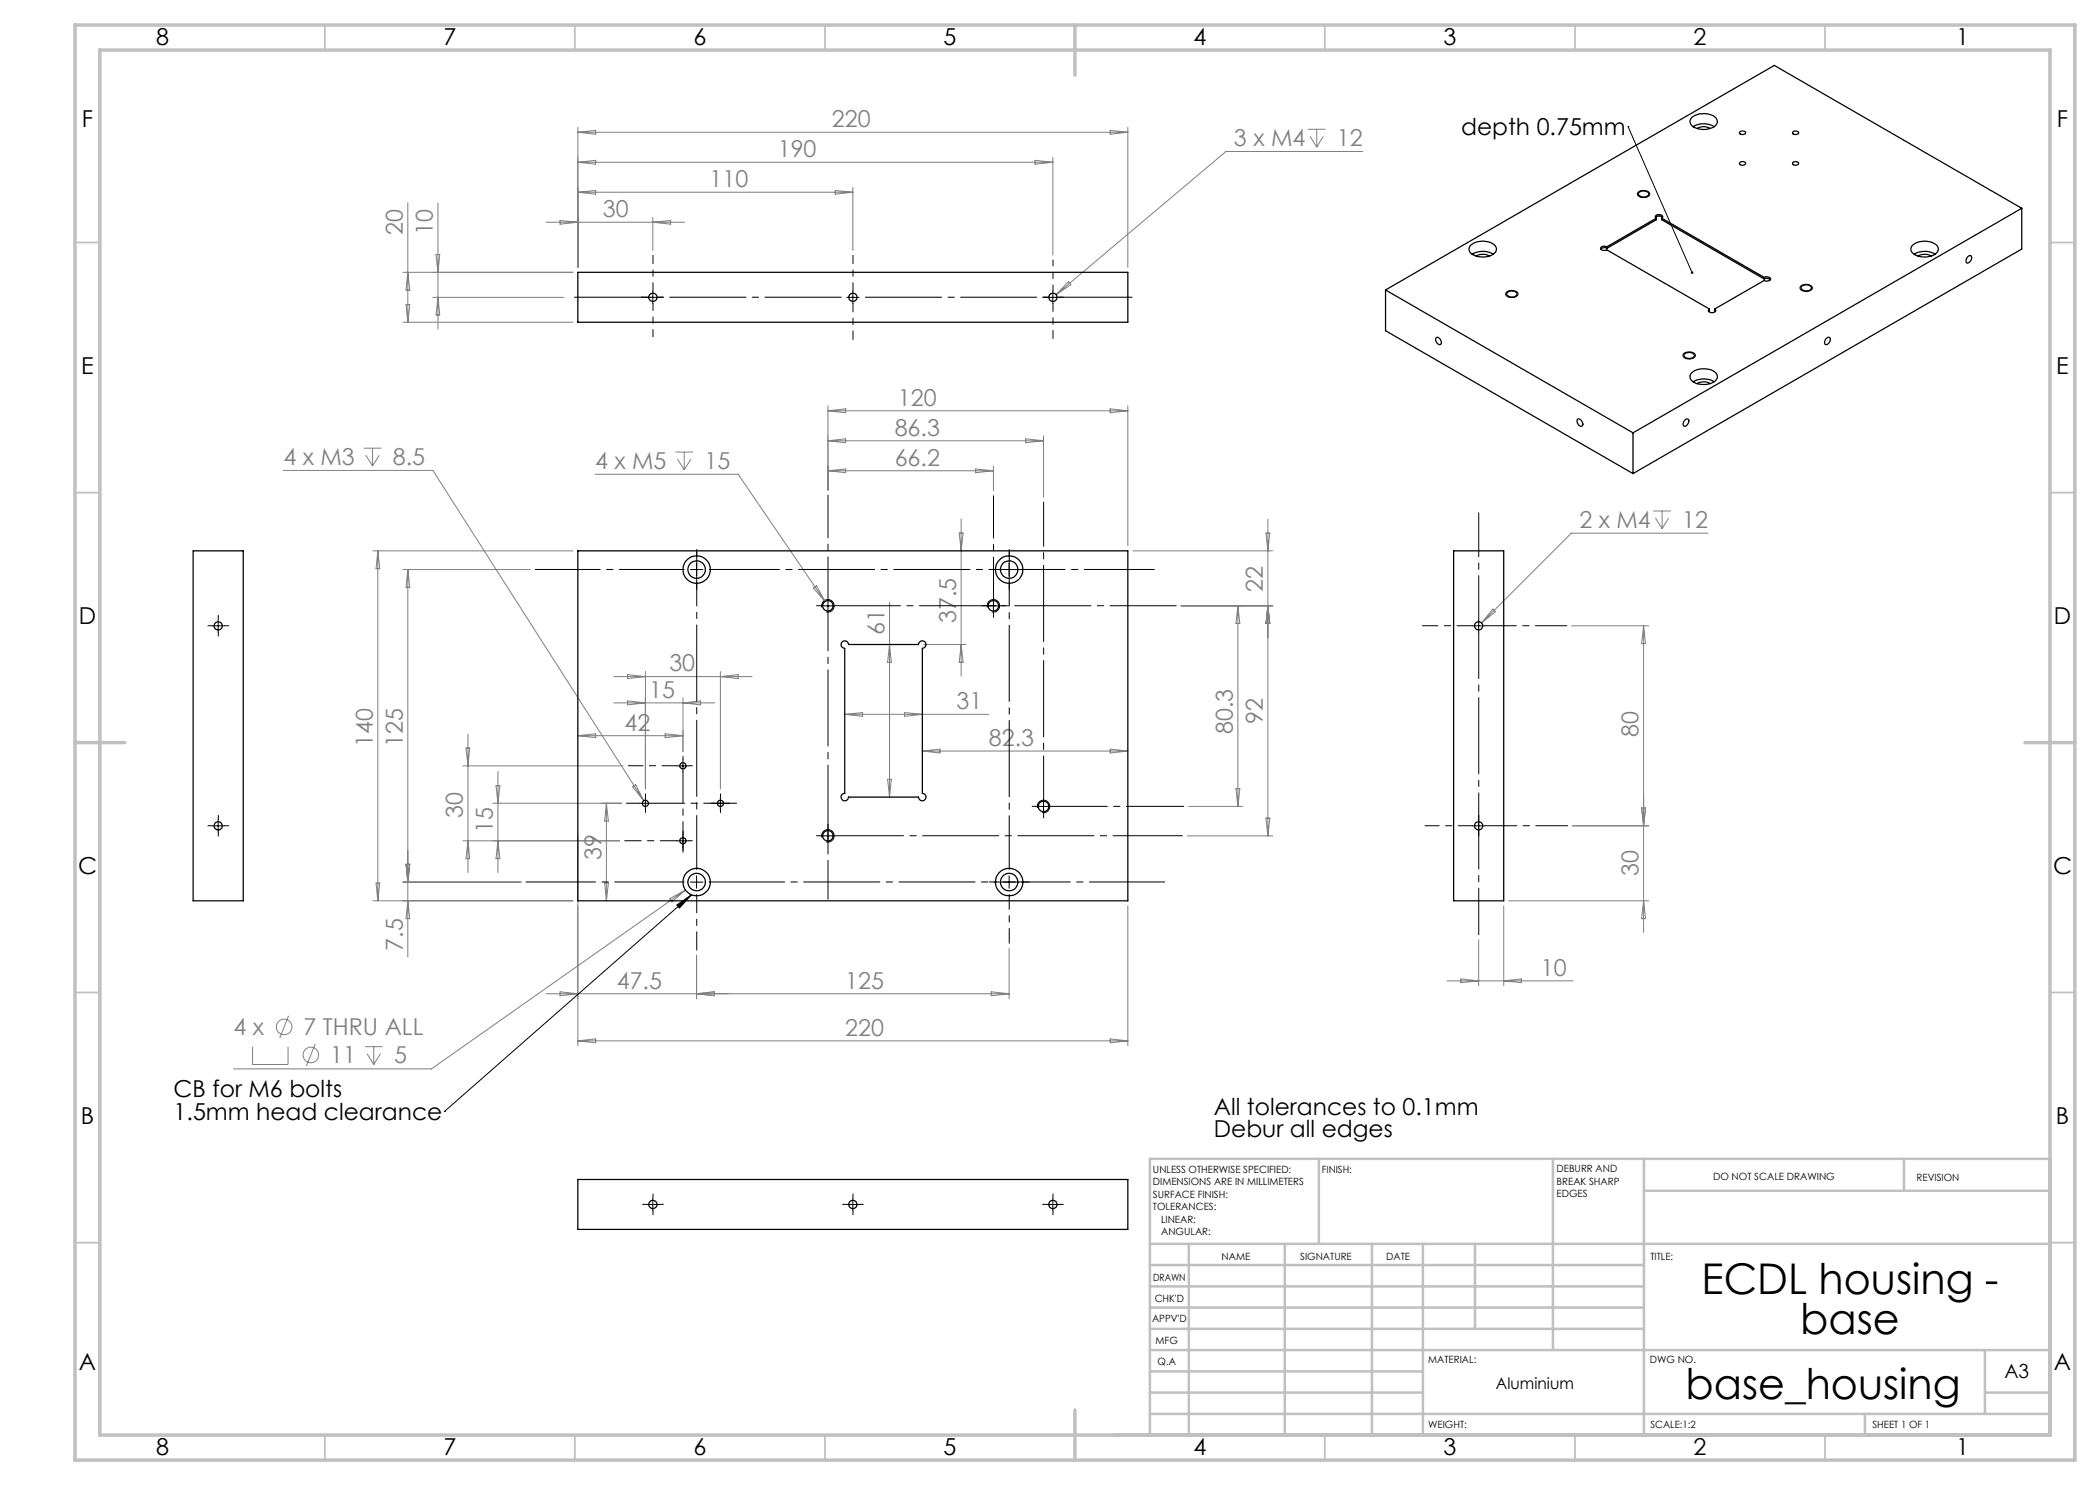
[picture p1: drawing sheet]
<svg xmlns="http://www.w3.org/2000/svg" width="420mm" height="297mm" viewBox="0 0 420 297" stroke-linecap="round" stroke-linejoin="round" font-family="sans-serif">
<g fill="none" stroke="#808080" stroke-width=".2">
<path d="M115.6 32.5l3.5-.4v.7zM115.6 38.4l3.5-.3v.7zM115.6 38.4h55M115.6 32.5h95M115.6 25.5v28M115.6 26.5h110M115.6 26.5l3.5-.4v.7zM167 38.1l3.6 .3-3.6 .4zM170.6 37.5v12.6M207 32.1l3.6 .4-3.6 .3zM210.6 31.5v19.5M222 26.1l3.6 .4-3.6 .3z"/>
<path d="M225.6 25.5v28M261.5 25.9h3.6M262 27.3l1.3 2.1M263.3 25.9v3.5M264.7 27.3l-1.4 2.1M272.5 30.3h-27.3l-34 28.6M80.6 54.5h34M81.6 40.6v23.8M81.6 54.5l.4 3.5h-.8zM86.6 59.5h26.2M87.2 50.9h.7l-.3 3.6zM87.6 40.6v25.2"/>
<path d="M87.6 59.5l.3 3.5h-.7zM109.2 44.4h27.7M112 44.1l3.6 .3-3.6 .4zM130.6 43.5v6.6M130.6 44.4l3.5-.3v.7zM213.7 56.3l.5 .6-3 2zM80.6 64.4h34M81.2 60.9h.8l-.4 3.5zM56.7 94.1h29.9l42.1 66M72.7 89.6h3.6M73.2 91l1.3 2.2M74.5 89.6v3.6"/>
<path d="M75.8 91l-1.3 2.2M119 94.9h28.6l17.4 25.4M135.1 90.4h3.5M135.5 91.8l1.3 2.2M136.8 90.4v3.6M138.2 91.8l-1.4 2.2M165.6 88.2l3.5-.4v.7zM165.6 88.2h43.1M165.6 81.2v16.8M165.6 82.2h60M165.6 82.2l3.5-.4v.7zM165.6 94.2l3.5-.4v.7z"/>
<path d="M165.6 94.2h33.1M195.1 93.8l3.6 .4-3.6 .3zM198.7 93.2v5M205.1 87.8l3.6 .4-3.6 .3zM208.7 87.2v12.2M222 81.8l3.6 .4-3.6 .3zM225.6 81.2v28M74.6 110.2h40M75.6 110.2v70M75.6 110.2l.4 3.5h-.8zM80.6 113.9h25.4M81.6 113.9v77.5"/>
<path d="M81.6 113.9l.4 3.6h-.8zM162.7 117.6l.6-.4 1.7 3.1zM191.8 106.6h.8l-.4 3.6zM192.2 103.8v31.5M226.6 110.2h28M253.2 106.6h.8l-.4 3.6zM253.6 103.8v63.4M330.6 102.2h3.6M331.1 103.6l1.3 2.1M332.4 102.2v3.5M333.7 103.6l-1.3 2.1M341.6 106.6h-27.3l-18 18"/>
<path d="M122.7 135.3h27.7M125.5 134.9l3.6 .4-3.6 .4zM129.1 134.3v23.5M136.6 139.6v10.7M144.1 134.3v23.5M144.1 135.3l3.5-.4v.8zM177.9 120.5v38.9M177.9 128.9l.4 3.6h-.8zM184.7 128.9h8.5M192.2 128.9l.4 3.6h-.8zM247.6 121.2l.4 3.5h-.8zM247.6 121.2v40.1"/>
<path d="M253.6 121.2l.4 3.5h-.8zM254.6 121.2h-18.4M298.6 121.8l.5 .5-2.8 2.3zM314.3 125.2h15.4M328.7 125.2v61.3M328.7 125.2l.4 3.5h-.8zM92.6 153.2h32M93.2 149.6h.7l-.3 3.6zM93.6 146.8v27.7M99.2 157.1h.8l-.4 3.6zM99.6 154.3v20.2M115.6 147.1l3.5-.3v.7z"/>
<path d="M115.6 147.1h21M122.7 140.6h20.2M125.5 140.2l3.6 .4-3.6 .4zM126.5 157.3l.6-.4 1.6 3.2zM133 146.8l3.6 .3-3.6 .4zM136.6 140.6l3.5-.4v.8zM168.9 142.9h28.9M168.9 142.9l3.6-.4v.8zM177.5 155.9h.8l-.4 3.5zM180.9 142.5l3.6 .4-3.6 .4zM184.5 150.2h41.1M184.5 150.2l3.5-.4v.8z"/>
<path d="M222 149.8l3.6 .4-3.6 .4zM247.2 157.7h.8l-.4 3.6zM75.2 176.6h.8l-.4 3.6zM80.6 176.4h23.6M81.2 172.9h.8l-.4 3.5zM92.6 168.2h31.3M93.6 168.2l.3 3.5h-.7zM98.6 160.7h25.7M99.6 168.2l.4 3.5h-.8zM115.6 167v42.2M120.9 176.6h.8l-.4 3.6zM121.3 160.7v19.5"/>
<path d="M121.3 160.7l.4 3.5h-.8zM133.9 179.7l3.2-1.7-2.7 2.4zM137.1 178l-50.8 35.8h-39.6M237.5 167.2h17.1M237.7 161.3h10.9M253.2 163.6h.8l-.4 3.6zM314.5 165.2h15.2M328.3 161.6h.8l-.4 3.6zM74.6 180.2h40M81.6 180.2l.4 3.5h-.8zM109.2 198.8h92.6M112 198.4l3.6 .4-3.6 .3z"/>
<path d="M139.3 191.1v8.6M139.3 198.8l3.6-.4v.7zM198.3 198.4l3.5 .4-3.5 .3zM201.8 189.6v10.1M225.6 181.1v28.1M289.4 196.2h25.2M292.2 195.8l3.5 .4-3.5 .3zM295.7 188v9.2M300.7 181.1v16.1M300.7 196.2l3.6-.4v.7zM301.7 180.2h28M328.7 180.2l.4 3.5h-.8z"/>
<path d="M50.5 209.3v3.6h7.1v-3.6M57.7 203.2l-1.7 4.4M63 208.8l-1.7 4.4M73 209.3h3.6M73.4 210.7l1.4 2.2M74.8 209.3v3.6M76.1 210.7l-1.3 2.2M115.6 208.2l3.5-.4v.8zM115.6 208.2h110M222 207.8l3.6 .4-3.6 .4z"/>
<circle cx="56.8" cy="205.4" r="1.55"/>
<circle cx="62.2" cy="211" r="1.55"/>
</g>
<g fill="none" stroke="#000" stroke-width=".2">
<path d="M325.6 25.3h.1M325.6 25.3l12.8 29.2M327.6 38.4a1.59 1.59 0 0 1 2.4 .3 1.22 1.22 0 0 1-1.8 .8l-.3-.1a.57 .57 0 0 1-.3-1zM129.3 59.5h2.5M130.6 58.2v2.5M169.3 59.5h2.5M170.6 58.2v2.5M209.3 59.5h2.5M210.6 58.2v2.5M301.3 58.5a1.59 1.59 0 0 1 2.3 .2 1.36 1.36 0 0 1-2.1 .6 .51 .51 0 0 1-.2-.8zM360.2 57.1a1.49 1.49 0 0 1 2.3 .5 1.46 1.46 0 0 1-2.5 0zM336.7 70.7a1.59 1.59 0 0 1 2.4 .3 1.42 1.42 0 0 1-2.5 .1z"/>
<path d="M138.1 113.9h2.5M139.3 112.7v2.5M165.6 119.9v2.5M198.7 119.9v2.5M200.6 113.9h2.5M201.8 112.7v2.5M42.4 125.2h2.5M43.6 123.9v2.5M164.3 121.2h2.5M164.4 121.5a1.26 1.26 0 0 1 1.1-1.6 1.26 1.26 0 0 1 1.3 1.4 1.26 1.26 0 0 1-1.6 1.1M197.4 121.2h2.5M197.5 121.5a1.25 1.25 0 0 1 1.1-1.6 1.25 1.25 0 0 1 1.3 1.4 1.25 1.25 0 0 1-1.5 1.1"/>
<path d="M294.5 125.2h2.5M295.7 123.9v2.5M129.1 159.4v2.5M135.3 153.2h2.5M136.6 151.9v2.5M144.1 159.4v2.5M42.4 165.2h2.5M43.6 163.9v2.5M127.8 160.7h2.5M135.3 168.2h2.5M136.6 166.9v2.5M138.1 176.4h2.5"/>
<path d="M138.3 179l-49.4 43.3M139.3 175.2v2.5M142.8 160.7h2.5M164.3 167.2h2.5M164.4 167.5a1.26 1.26 0 0 1 1.1-1.6 1.26 1.26 0 0 1 1.3 1.4 1.26 1.26 0 0 1-1.6 1.1M165.6 165.9v2.5M200.6 176.4h2.5M201.8 175.2v2.5M207.5 161.3h2.5M207.5 161.6a1.23 1.23 0 0 1 1.1-1.5 1.23 1.23 0 0 1 1.3 1.3 1.23 1.23 0 0 1-1.5 1.1M208.7 160.1v2.5M294.5 165.2h2.5"/>
<path d="M295.7 163.9v2.5M135.4 181l2.9-2-2.4 2.6zM88.9 222.3h.1M130.6 239.6v2.5M170.6 239.6v2.5M210.6 239.6v2.5M129.3 240.9h2.5M169.3 240.9h2.5M209.3 240.9h2.5"/>
</g>
<path d="M210.6 58.2v-6.2" fill="none" stroke="#000" stroke-width=".2" stroke-dasharray="15.2 1.3 1.3 1.3" stroke-dashoffset="14"/>
<g fill="none" stroke="#000" stroke-width=".2" stroke-dasharray="15.2 1.3 1.3 1.3">
<path d="M129.3 59.4h-1.1M131.8 59.4h.9M209.3 59.4h-.8M211.8 59.4h.9M139.3 116.4v1.5M139.3 111.4v-1.5M199.3 113.9h-1.5M201.8 116.4v1.5M201.8 111.4v-1.5M204.3 113.9h1.5M42.4 125.1h-.8M43.7 123.9v-.8"/>
<path d="M43.7 126.4v.8M44.9 125.1h.8M164.3 121.1h-1M197.4 121.1h-1M198.7 122.4v1M199.9 121.1h1.1M129.1 159.4v-.6M136.6 151.9v-.6M137.8 153.1h.7M144.1 159.4v-.6M42.4 165.1h-.8M43.7 163.9v-.8"/>
<path d="M43.7 166.4v.8M44.9 165.1h.8M127.8 160.6h-2.5M129.1 161.9v.6M136.6 169.4v.6M136.6 166.9v-.6M137.8 168.1h.7M142.8 160.6h-.6M144.1 161.9v.6M145.3 160.6h.7M164.3 167.1h-1M165.6 168.4v1"/>
<path d="M165.6 165.9v-1.1M199.3 176.4h-1.5M204.3 176.4h1.5M207.5 161.3h-1.1M208.7 162.5v1.1M295.7 163.9v-.8M295.7 166.4v.8M130.6 239.6v-.8M170.6 239.6v-.8M210.6 239.6v-.8M129.3 240.9h-.8M130.6 242.1v.8"/>
<path d="M131.8 240.9h.9M169.3 240.9h-.8M170.6 242.1v.8M171.8 240.9h.9M209.3 240.9h-.8M210.6 242.1v.8M211.8 240.9h.9"/>
</g>
<path d="M130.6 58.2v-7.1M170.6 58.2v-7.1M170.6 60.7v7.2M210.6 60.7v7" fill="none" stroke="#000" stroke-width=".2" stroke-dasharray="15.2 1.3 1.3 1.3" stroke-dashoffset="13.6"/>
<path d="M130.6 60.7v6.6" fill="none" stroke="#000" stroke-width=".2" stroke-dasharray="15.2 1.3 1.3 1.3" stroke-dashoffset="13.8"/>
<path d="M169.3 59.4h-55.5" fill="none" stroke="#000" stroke-width=".2" stroke-dasharray="15.2 1.3 1.3 1.3" stroke-dashoffset="-1.1"/>
<path d="M171.8 59.4h55.9" fill="none" stroke="#000" stroke-width=".2" stroke-dasharray="15.2 1.3 1.3 1.3" stroke-dashoffset="-1.2"/>
<path d="M294.5 165.1h-9.5" fill="none" stroke="#000" stroke-width=".2" stroke-dasharray="15.2 1.3 1.3 1.3" stroke-dashoffset="12.4"/>
<path d="M297 165.1h16.5" fill="none" stroke="#000" stroke-width=".2" stroke-dasharray="15.2 1.3 1.3 1.3" stroke-dashoffset="8.9"/>
<path d="M295.7 123.9v-21.3" fill="none" stroke="#000" stroke-width=".2" stroke-dasharray="15.2 1.3 1.3 1.3" stroke-dashoffset="6.5"/>
<path d="M294.5 125.1h-10" fill="none" stroke="#000" stroke-width=".2" stroke-dasharray="15.2 1.3 1.3 1.3" stroke-dashoffset="12.1"/>
<path d="M295.7 126.4v60.5" fill="none" stroke="#000" stroke-width=".2" stroke-dasharray="15.2 1.3 1.3 1.3" stroke-dashoffset="5.9"/>
<path d="M297 125.1h16.4" fill="none" stroke="#000" stroke-width=".2" stroke-dasharray="15.2 1.3 1.3 1.3" stroke-dashoffset="9"/>
<g fill="none" stroke="#c0c0c0" stroke-width=".35">
<path d="M65 5v5M115 5v5M165 5v5M265 5v5M315 5v5M365 5v5M15 48.5h5M410 48.5h5M15 98.5h5M410 98.5h5M15 198.5h5M410 198.5h5"/>
<path d="M15 248.5h5M410 248.5h5M65 287v5M115 287v5M165 287v5M265 287v5M315 287v5M365 287v5"/>
</g>
<g fill="none" stroke="#c0c0c0" stroke-width=".5">
<path d="M263.8 231.8v17M310.6 231.8v38.2M328.8 231.8v55.2M328.8 238.2h81.2M380.8 231.8v6.4M410 231.8h-180v55.2M230 248.8h180M230 257.3h98.8M230 253h98.8M237.8 248.8v38.2M257 248.8v38.2M274.4 248.8v38.2"/>
<path d="M284.6 248.8v38.2M295 248.8v17M230 265.8h98.8M230 261.5h98.8M230 278.5h54.6M230 274.3h54.6M230 270h180M397 278.5h13M397 270v12.8M230 282.8h180M373 282.8v4.2"/>
</g>
<path d="M15 5h400v287h-400zM20 10h390v277h-390zM215 5v10M15 148.5h10M405 148.5h10M215 282v10" fill="none" stroke="#c0c0c0" stroke-width=".7"/>
<path d="M210 161.3h26.7" fill="none" stroke="#000" stroke-width=".2" stroke-dasharray="15.2 1.3 1.3 1.3" stroke-dashoffset="3.8"/>
<path d="M208.7 160v-59.6" fill="none" stroke="#000" stroke-width=".2" stroke-dasharray="15.2 1.3 1.3 1.3" stroke-dashoffset="6.4"/>
<path d="M198.7 119.9v-20.8" fill="none" stroke="#000" stroke-width=".2" stroke-dasharray="15.2 1.3 1.3 1.3" stroke-dashoffset="6.8"/>
<path d="M165.6 122.4v57.4" fill="none" stroke="#000" stroke-width=".2" stroke-dasharray="15.2 1.3 1.3 1.3" stroke-dashoffset="7.5"/>
<path d="M166.8 121.1h68.4" fill="none" stroke="#000" stroke-width=".2" stroke-dasharray="15.2 1.3 1.3 1.3" stroke-dashoffset="2"/>
<path d="M165.6 119.9v-20.9" fill="none" stroke="#000" stroke-width=".2" stroke-dasharray="15.2 1.3 1.3 1.3" stroke-dashoffset="6.7"/>
<path d="M166.8 167.1h69.7" fill="none" stroke="#000" stroke-width=".2" stroke-dasharray="15.2 1.3 1.3 1.3" stroke-dashoffset="1.4"/>
<path d="M135.3 153.1h-9.6M201.8 178.9v9.7" fill="none" stroke="#000" stroke-width=".2" stroke-dasharray="15.2 1.3 1.3 1.3" stroke-dashoffset="12.3"/>
<path d="M201.8 173.9v-63.4" fill="none" stroke="#000" stroke-width=".2" stroke-dasharray="15.2 1.3 1.3 1.3" stroke-dashoffset="4.5"/>
<path d="M136.8 113.9h-29.7" fill="none" stroke="#000" stroke-width=".2" stroke-dasharray="15.2 1.3 1.3 1.3" stroke-dashoffset="2.2"/>
<path d="M141.8 113.9h89.1" fill="none" stroke="#000" stroke-width=".2" stroke-dasharray="15.2 1.3 1.3 1.3" stroke-dashoffset="1.2"/>
<path d="M136.8 176.4h-31.6" fill="none" stroke="#000" stroke-width=".2" stroke-dasharray="15.2 1.3 1.3 1.3" stroke-dashoffset="1.3"/>
<path d="M139.3 178.9v11.1" fill="none" stroke="#000" stroke-width=".2" stroke-dasharray="15.2 1.3 1.3 1.3" stroke-dashoffset="11.6"/>
<path d="M141.8 176.4h91.1" fill="none" stroke="#000" stroke-width=".2" stroke-dasharray="15.2 1.3 1.3 1.3" stroke-dashoffset=".2"/>
<path d="M139.3 173.9v-63.5" fill="none" stroke="#000" stroke-width=".2" stroke-dasharray="15.2 1.3 1.3 1.3" stroke-dashoffset="4.4"/>
<path d="M135.3 168.1h-10.4" fill="none" stroke="#000" stroke-width=".2" stroke-dasharray="15.2 1.3 1.3 1.3" stroke-dashoffset="11.9"/>
<path d="M136.6 154.4v16.1" fill="none" stroke="#000" stroke-width=".2" stroke-dasharray="15.2 1.3 1.3 1.3" stroke-dashoffset="9.1"/>
<path d="M130.3 160.6h17" fill="none" stroke="#000" stroke-width=".2" stroke-dasharray="15.2 1.3 1.3 1.3" stroke-dashoffset="8.7"/>
<path d="M338.2 54.3v.1a.25 .25 0 0 0 0 .3 .25 .25 0 0 0 .3 0l-.1-.2 .1 .2 .2-.1a.26 .26 0 0 0-.1-.3 .26 .26 0 0 0-.4 0zM135.4 181l2.9-2-2.4 2.6z" fill="#000"/>
<g fill="none" stroke="#000" stroke-width=".25">
<path d="M327.9 38.4a1.33 1.33 0 0 1 1.9 .4 1.24 1.24 0 0 1-2.1 .1v-.2zM338.3 23.5a3.9 3.9 0 0 1 5 .2 1.37 1.37 0 0 1-1.2 2 3.8 3.8 0 0 1-3.9-.8 1.08 1.08 0 0 1 .1-1.4zM338.6 25.3a4.2 4.2 0 0 1 4.2 0M339.4 25.7a2.65 2.65 0 0 1 2.7 0M347.9 26.4a.61 .61 0 0 1 .7-.2 .61 .61 0 0 1 .5 .5l-.3 .2h-.5l-.4-.2zM347.9 32.5l.6-.2 .6 .2a.57 .57 0 0 1-.6 .6 .57 .57 0 0 1-.6-.6zM358.5 32.5l.6-.2 .6 .2a.58 .58 0 0 1-.6 .6 .58 .58 0 0 1-.6-.6zM358.5 26.4a.64 .64 0 0 1 .7-.2 .64 .64 0 0 1 .5 .5l-.8 .2-.4-.2zM115.6 54.5h110v9.9h-110zM277.1 58l49.5 28.6M277.1 58v8.1l49.5 28.6M294.1 49a3.7 3.7 0 0 1 5.1 .5 1.7 1.7 0 0 1-1.8 1.8 3.3 3.3 0 0 1-3.5-1.1 1.11 1.11 0 0 1 .2-1.2z"/>
<path d="M294.4 50.8a4.2 4.2 0 0 1 4.2 0M295.2 51.2a2.72 2.72 0 0 1 2.7 0M301.4 58.6a1.35 1.35 0 0 1 2 .2 1.24 1.24 0 0 1-2.1 .1zM321.4 49.4l-.8-.2-.4 .3-.1 .2 .5 .4 .8-.1 20.5 11.8M321.4 49.7l-.5-.2-.8 .3M321.4 49.4v.3M331.1 43.5l.6-.3 .8 .3M331.3 43.6l-.2-.1a.55 .55 0 0 1 .2-.5 .55 .55 0 0 1 .6-.1l.6 .3-.1 .4M331.3 43.6l-9.9 5.8M331.3 43.6v.4l-9.9 5.7M332.4 43.6l20.4 11.9M332.4 43.6v.4l20.4 11.8"/>
<path d="M352.8 55.5l.8-.1a.48 .48 0 0 1 .5 .5l-.5 .3-.8-.1-9.9 5.7M352.8 55.8l.5-.1 .8 .2M352.8 55.5v.3M360.4 57.2a1.3 1.3 0 0 1 1.9 .4 1.26 1.26 0 0 1-2.1 .1v-.2zM382.5 49a3.9 3.9 0 0 1 5 .2 1.23 1.23 0 0 1-.8 1.8 3.7 3.7 0 0 1-4.5-.8 1.11 1.11 0 0 1 .3-1.2zM382.8 50.8a4.2 4.2 0 0 1 4.2 0M383.6 51.2a2.72 2.72 0 0 1 2.7 0M393.5 51.4a.49 .49 0 0 1 .7-.2 1.01 1.01 0 0 1-.8 1.4l-.2-.1v-.4zM404.4 41.7l-49.5-28.6-77.8 44.9M404.4 41.7l-77.8 44.9M404.4 41.7v8.1l-77.8 44.9M287.3 67.5a.95 .95 0 0 1 .8 1.4 .89 .89 0 0 1-.8-.5 .89 .89 0 0 1 0-.9z"/>
<path d="M336.9 70.8a1.32 1.32 0 0 1 2 .3 1.25 1.25 0 0 1-2.1 .1zM338.3 74.6a4 4 0 0 1 5 .1 1.39 1.39 0 0 1-1.2 2 3.4 3.4 0 0 1-4-1 .95 .95 0 0 1 .2-1.1zM338.6 76.3a4.2 4.2 0 0 1 4.2 0M339.4 76.7a2.65 2.65 0 0 1 2.7 0M341.9 61.8l-.2 .3a.82 .82 0 0 0 .7 .5 .82 .82 0 0 0 .7-.5l-.2-.3M341.9 61.8v.3l-.2 .2M342.9 61.8v.3l.2 .2M365.2 67.7a.47 .47 0 0 1 .8 0 .93 .93 0 0 1-1 1.1l-.1-.4zM315.5 83.9a.84 .84 0 0 1 .9 .4 .84 .84 0 0 1-.1 1 1.12 1.12 0 0 1-.8-1.4zM326.6 86.6v8.1M337 84a.43 .43 0 0 1 .6-.2 .43 .43 0 0 1 .1 .6l-.2 .5a.48 .48 0 0 1-.7 .3 .48 .48 0 0 1-.1-.7zM38.6 110.2h10v70h-10z"/>
<path d="M115.6 110.2h110v70h-110zM290.7 110.2h10v70h-10zM168.3 128.5a.76 .76 0 0 1 .9-.3 .76 .76 0 0 1 .5 .7h14a.76 .76 0 0 1 .8-.7 .76 .76 0 0 1 .7 .7 .76 .76 0 0 1-.7 .8v29a.75 .75 0 0 1 .7 .7 .75 .75 0 0 1-.8 .8 .75 .75 0 0 1-.7-.8h-14a.75 .75 0 0 1-.7 .8 .75 .75 0 0 1-.8-.8 .75 .75 0 0 1 .7-.7v-29a.75 .75 0 0 1-.6-1.2zM115.6 235.9h110v10h-110z"/>
<circle cx="130.6" cy="59.5" r=".83"/>
<circle cx="170.6" cy="59.5" r=".83"/>
<circle cx="210.6" cy="59.5" r=".83"/>
<circle cx="139.3" cy="113.9" r="2.74"/>
<circle cx="139.3" cy="113.9" r="1.75"/>
<circle cx="201.8" cy="113.9" r="2.75"/>
<circle cx="201.8" cy="113.9" r="1.76"/>
<circle cx="43.6" cy="125.2" r=".81"/>
<circle cx="165.6" cy="121.2" r="1.04"/>
<circle cx="198.7" cy="121.2" r="1.05"/>
<circle cx="295.7" cy="125.2" r=".82"/>
<circle cx="136.6" cy="153.2" r=".62"/>
<circle cx="43.6" cy="165.2" r=".81"/>
<circle cx="129.1" cy="160.7" r=".63"/>
<circle cx="136.6" cy="168.2" r=".61"/>
<circle cx="139.3" cy="176.4" r="2.74"/>
<circle cx="139.3" cy="176.4" r="1.75"/>
<circle cx="144.1" cy="160.7" r=".63"/>
<circle cx="165.6" cy="167.2" r="1.04"/>
<circle cx="201.8" cy="176.4" r="2.75"/>
<circle cx="201.8" cy="176.4" r="1.76"/>
<circle cx="208.7" cy="161.3" r="1.06"/>
<circle cx="295.7" cy="165.2" r=".82"/>
<circle cx="130.6" cy="240.9" r=".83"/>
<circle cx="170.6" cy="240.9" r=".84"/>
<circle cx="210.6" cy="240.9" r=".84"/>
</g>
<g font-size="8.5">
<text x="340.3" y="258.8">ECDL housing -</text>
<text x="360.1" y="266.9">base</text>
<text x="337.1" y="279.7">base_housing</text>
</g>
<g font-size="4.7">
<text x="31.2" y="9">8</text>
<text x="88.7" y="9">7</text>
<text x="138.7" y="9">6</text>
<text x="188.7" y="9">5</text>
<text x="238.7" y="9">4</text>
<text x="288.7" y="9">3</text>
<text x="338.7" y="9">2</text>
<text x="391.2" y="9">1</text>
<text x="16.4" y="25.5">F</text>
<text x="292.2" y="27.1">depth 0.75mm</text>
<text x="411.4" y="25.5">F</text>
<text x="16.3" y="74.8">E</text>
<text x="411.3" y="74.8">E</text>
<text x="15.8" y="124.8">D</text>
<text x="410.8" y="124.8">D</text>
<text x="15.6" y="174.8">C</text>
<text x="410.6" y="174.8">C</text>
<text x="34.7" y="219.5">CB for M6 bolts</text>
<text x="16.2" y="224.8">B</text>
<text x="34.7" y="224">1.5mm head clearance</text>
<text x="242.8" y="222.9">All tolerances to 0.1mm</text>
<text x="242.8" y="227.5">Debur all edges</text>
<text x="411.2" y="224.8">B</text>
<text x="15.8" y="274">A</text>
<text x="410.8" y="274">A</text>
<text x="31.2" y="291">8</text>
<text x="88.7" y="291">7</text>
<text x="138.7" y="291">6</text>
<text x="188.7" y="291">5</text>
<text x="238.7" y="291">4</text>
<text x="288.7" y="291">3</text>
<text x="338.7" y="291">2</text>
<text x="391.2" y="291">1</text>
</g>
<g font-size="4.7" fill="#808080">
<text x="166.4" y="25.4">220</text>
<text x="246.8" y="29.2">3 x M4</text>
<text x="267.4" y="29.2">12</text>
<text x="155.6" y="31.4">190</text>
<text x="141.9" y="37.4">110</text>
<text x="80.6" y="47" transform="rotate(-90 80.6 47)">20</text>
<text x="86.6" y="47" transform="rotate(-90 86.6 47)">10</text>
<text x="120.6" y="43.4">30</text>
<text x="179.6" y="81.1">120</text>
<text x="178.9" y="87.1">86.3</text>
<text x="56.7" y="93">4 x M3</text>
<text x="78.5" y="93">8.5</text>
<text x="119" y="93.8">4 x M5</text>
<text x="140.9" y="93.8">15</text>
<text x="178.9" y="93.1">66.2</text>
<text x="315.9" y="105.5">2 x M4</text>
<text x="336.5" y="105.5">12</text>
<text x="252.6" y="118.4" transform="rotate(-90 252.6 118.4)">22</text>
<text x="191.2" y="124.6" transform="rotate(-90 191.2 124.6)">37.5</text>
<text x="176.9" y="127" transform="rotate(-90 176.9 127)">61</text>
<text x="133.9" y="134.3">30</text>
<text x="129.9" y="139.5">15</text>
<text x="191.3" y="141.9">31</text>
<text x="74.6" y="149.3" transform="rotate(-90 74.6 149.3)">140</text>
<text x="80.6" y="149.3" transform="rotate(-90 80.6 149.3)">125</text>
<text x="124.9" y="146.1">42</text>
<text x="197.8" y="149.2">82.3</text>
<text x="246.6" y="146.8" transform="rotate(-90 246.6 146.8)">80.3</text>
<text x="252.6" y="144.9" transform="rotate(-90 252.6 144.9)">92</text>
<text x="327.7" y="147.4" transform="rotate(-90 327.7 147.4)">80</text>
<text x="92.6" y="163.7" transform="rotate(-90 92.6 163.7)">30</text>
<text x="98.6" y="166.6" transform="rotate(-90 98.6 166.6)">15</text>
<text x="120.3" y="172" transform="rotate(-90 120.3 172)">39</text>
<text x="327.7" y="175.1" transform="rotate(-90 327.7 175.1)">30</text>
<text x="80.6" y="190.1" transform="rotate(-90 80.6 190.1)">7.5</text>
<text x="123.4" y="197.7">47.5</text>
<text x="169" y="197.7">125</text>
<text x="308.2" y="195.1">10</text>
<text x="46.7" y="207.1">4 x</text>
<text x="60.7" y="207.1">7 THRU ALL</text>
<text x="169" y="207.1">220</text>
<text x="66" y="212.7">11</text>
<text x="78.8" y="212.7">5</text>
</g>
<text font-size="3.9" x="400.9" y="275.5">A3</text>
<text font-size="3.2" x="299.2" y="277.9">Aluminium</text>
<g font-size="2">
<text x="230.6" y="234.6">UNLESS OTHERWISE SPECIFIED:</text>
<text x="230.6" y="237.1">DIMENSIONS ARE IN MILLIMETERS</text>
<text x="230.6" y="239.6">SURFACE FINISH:</text>
<text x="264.4" y="234.6">FINISH:</text>
<text x="311.3" y="234.5">DEBURR AND</text>
<text x="311.3" y="237">BREAK SHARP</text>
<text x="311.3" y="239.5">EDGES</text>
<text x="342.6" y="236">DO NOT SCALE DRAWING</text>
<text x="383.3" y="236.2">REVISION</text>
<text x="230.6" y="242.1">TOLERANCES:</text>
<text x="232.2" y="244.6">LINEAR:</text>
<text x="232.2" y="247.1">ANGULAR:</text>
<text x="244.3" y="252">NAME</text>
<text x="260" y="251.9">SIGNATURE</text>
<text x="277.2" y="251.9">DATE</text>
<text x="330.1" y="251.9">TITLE:</text>
<text x="230.6" y="256.1">DRAWN</text>
<text x="230.9" y="260.3">CHK'D</text>
<text x="230.4" y="264.4">APPV'D</text>
<text x="231.1" y="268.8">MFG</text>
<text x="231.5" y="273">Q.A</text>
<text x="285.6" y="272.5">MATERIAL:</text>
<text x="330" y="272.5">DWG NO.</text>
<text x="285.6" y="285.5">WEIGHT:</text>
<text x="330.1" y="285.6">SCALE:1:2</text>
<text x="374.5" y="285.6">SHEET 1 OF 1</text>
</g>
</svg>
